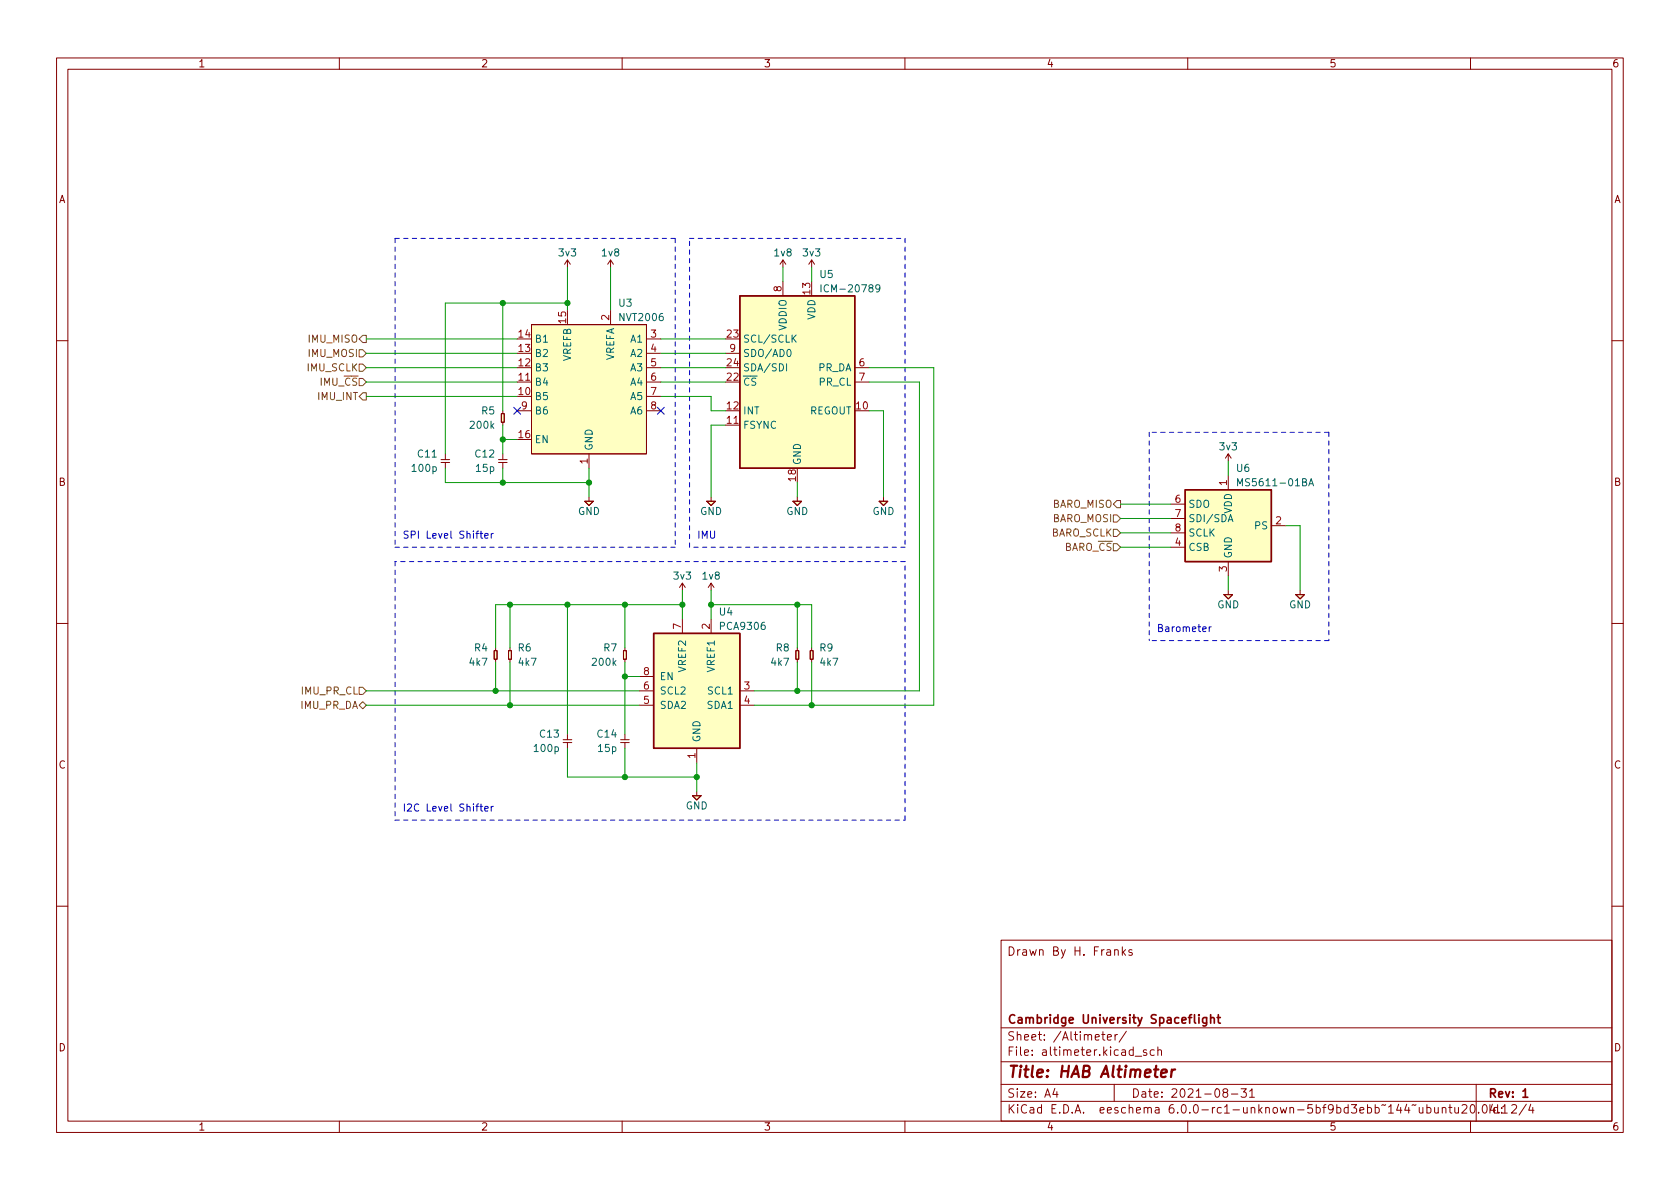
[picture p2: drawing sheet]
<svg xmlns="http://www.w3.org/2000/svg" width="297mm" height="210mm" viewBox="0 0 297 210" stroke-linecap="round" stroke-linejoin="round" font-family="sans-serif">
<g fill="none" stroke="#840000" stroke-width=".18">
<path d="M10 10.2h277v190.1h-277zM12 12.2h273v186.1h-273zM60 10.2v2M110 10.2v2M160 10.2v2M210 10.2v2M260 10.2v2M94 57.4h20.3v22.9h-20.3zM99.8 46.7l.5-.7v1.2M100.3 46l.5 .7M107.4 46.7l.5-.7v1.2M107.9 54.9v2.5"/>
<path d="M107.9 46l.6 .7M114.3 59.9h2.5M137.9 46.7l.5-.7v1.2M138.4 49.8v2.5M138.4 46l.5 .7M143 46.7l.5-.7v1.2M143.5 46l.5 .7M10 60.2h2M88.6 73.1h.6v1.6h-.6zM88.9 72.6v.5M88.9 74.7v.5M91.4 67.6h2.6"/>
<path d="M91.4 72.6h2.6M114.3 67.6h2.5M114.3 62.5h2.5M114.3 65h2.5M114.3 70.1h2.5M114.3 72.6h2.5M128.3 62.5h2.5M128.3 75.2h2.5M151.1 67.6h2.6M151.1 65h2.6M285 60.2h2M78 81.8h1.5"/>
<path d="M78 81.3h1.5M78.7 80.3v1M78.7 81.8v1M88.1 81.8h1.6M88.1 81.3h1.6M88.9 80.3v1M88.9 81.8v1M103.4 88.6h1.5l-.8 .8zM104.1 80.3v2.5M104.1 87.9v.7M125 88.6h1.5l-.8 .8zM125.7 87.9v.7"/>
<path d="M140.2 88.6h1.5l-.7 .8zM141 87.9v.7M155.4 88.6h1.6l-.8 .8zM156.2 87.9v.7M207 96.8h2.5M207 89.1h2.5M207 91.7h2.5M207 94.2h2.5M216.7 81l.5-.7v1.2M217.2 84.1v2.5M217.2 99.3v2.5M217.2 80.3l.5 .7"/>
<path d="M224.8 93h2.5M10 110.2h2M87.4 115.1h.5v1.5h-.5zM87.6 114.5v.6M87.6 116.6v.5M89.9 115.1h.5v1.5h-.5zM90.2 114.5v.6M90.2 116.6v.5M110.2 115.1h.5v1.5h-.5zM110.5 114.5v.6M110.5 116.6v.5M113 119.6h2.6"/>
<path d="M120.1 103.9l.5-.8v1.3M120.6 109.5v2.5M120.6 103.1l.6 .8M125.2 103.9l.5-.8v1.3M125.7 109.5v2.5M125.7 103.1l.5 .8M140.7 115.1h.5v1.5h-.5zM141 114.5v.6M141 116.6v.5M143.3 115.1h.5v1.5h-.5zM143.5 114.5v.6M143.5 116.6v.5"/>
<path d="M216.4 105.2h1.5l-.7 .7zM217.2 104.4v.8M229.1 105.2h1.5l-.7 .7zM229.9 104.4v.8M285 110.2h2M99.6 131.3h1.5M99.6 130.8h1.5M100.3 129.8v1M100.3 131.3v1M109.7 131.3h1.6M109.7 130.8h1.6M110.5 129.8v1"/>
<path d="M110.5 131.3v1M113 122.2h2.6M113 124.7h2.6M123.2 132.3v2.6M123.2 139.9v.8M130.8 122.2h2.5M130.8 124.7h2.5M122.4 140.7h1.6l-.8 .8zM10 160.2h2M177 166.3h108v32h-108zM197.1 168.1l.2-.2 .3 .1 .1 .9M198.4 167.4v1.5"/>
<path d="M198.6 168.4l.4 .5M199 167.9l-.6 .6M200.1 168l-.3-.1-.2 .2v.3l.5 .1v.4h-.5M285 160.2h2M60 198.3v2M110 198.3v2M160 198.3v2M177 194.8h108M177 191.8h108M177 187.8h108M177 181.8h108M186.5 192.5l-.4 1h1"/>
<path d="M186.9 193v1M194.8 182.9h.6M195 182.4v1.3l.4 .2M195.8 183.4l.7-.1-.1-.3-.4-.1-.2 .2 .1 .8h.5M197 191.8v3M197.1 182.9v1M197.6 182.9l-.3 .1-.2 .2M199.1 182.4l-1.2 1.9M200.7 186.8h1.2M202.7 185.7l-.3-.1-.3 .2 .1 .3 .5 .1v.4h-.6M204.1 185.7l-.5-.1-.2 .3v.4l.1 .3h.6M204.7 185.8l.2-.2 .4 .1 .1 .9"/>
<path d="M204.7 185.1v1.5M210 198.3v2M216.5 193.2l-.3-.3 .1-.2 .2-.2 .4 .1 .2 .2-.1 .2-.6 .2-.2 .3 .1 .4 .2 .1h.4l.2-.3-.1-.4-.2-.1M217.7 193.5h1.2M219.4 192.5h1l-.5 .6 .4 .1v.7l-.2 .1h-.5l-.2-.1M220.9 193l.5-.5v1.5M220.9 194h.9M250.4 195.3l-.3 .2-.2-.2-.3 .2M250.9 195.8l.1 1h.4l.2-.1M251.6 195.8v1M252.3 195.9l.4-.1 .3 .3v.4l-.1 .3h-.6M252.3 195.3v1.5"/>
<path d="M253.6 195.8l.1 1h.4l.2-.1M254.3 195.8v1M255 196l.2-.2 .4 .1 .1 .9M255 195.8v1M256.1 195.8h.6M256.4 195.3v1.3l.3 .2M257.2 195.8l.1 1h.3l.3-.1M257.9 195.8v1M258.5 195.5l.6-.2 .2 .2 .1 .3-1 1h1M260 198.3v2M260.1 195.4l.2-.1a.81 .81 0 0 1 .6 .7 .81 .81 0 0 1-.3 .8h-.2a.81 .81 0 0 1-.5-.6 .81 .81 0 0 1 .2-.8zM261 191.8v6.5"/>
<path d="M261.4 196.7v.1M262.3 195.4l.1-.1a.81 .81 0 0 1 .6 .7 .81 .81 0 0 1-.3 .8h-.1a.82 .82 0 0 1-.6-.6 .82 .82 0 0 1 .3-.8zM269.9 195.3l-1.3 1.9M270.6 195.3l-.3 1h.9M271 195.8v1"/>
</g>
<path d="M213.3 179.9v1.2l-.2 .3h-.4M214.1 179.4v1.5M215.2 179.9h.6M215.4 179.4v1.3l.4 .2M213.3 180l-.4-.1-.3 .3v.4l.2 .3h.5M214.1 180.1l.2-.2 .3 .1 .1 .9M269.3 193l.4-.5v1.5M269.3 194h.8" fill="none" stroke="#840000" stroke-width=".3"/>
<path d="M205.3 189.8l1-.2-.1-.4-.1-.1-.6 .1-.2 1 .2 .3 .6-.1M207.2 189.1l-.2 1.4M207.8 189.1l-.4 .1-.2 .3" fill="none" stroke="#840000" stroke-width=".4"/>
<g fill="#ffffc2" stroke="#ffffc2" stroke-width=".18">
<path d="M115.6 112h15.2v20.3h-15.2z"/>
<path d="M94 57.4h20.3v22.9h-20.3z"/>
<path d="M103.4 88.6h1.5l-.8 .8z"/>
<path d="M125 88.6h1.5l-.8 .8z"/>
<path d="M209.5 86.6h15.3v12.7h-15.3z"/>
<path d="M122.4 140.7h1.6l-.8 .8z"/>
<path d="M140.7 115.1h.5v1.5h-.5z"/>
<path d="M89.9 115.1h.5v1.5h-.5z"/>
<path d="M110.2 115.1h.5v1.5h-.5z"/>
<path d="M87.4 115.1h.5v1.5h-.5z"/>
<path d="M143.3 115.1h.5v1.5h-.5z"/>
<path d="M216.4 105.2h1.5l-.7 .7z"/>
<path d="M229.1 105.2h1.5l-.7 .7z"/>
<path d="M88.6 73.1h.6v1.6h-.6z"/>
<path d="M155.4 88.6h1.6l-.8 .8z"/>
<path d="M130.8 52.3h20.3v30.5h-20.3z"/>
<path d="M140.2 88.6h1.5l-.7 .8z"/>
</g>
<path d="M130.8 52.3h20.3v30.5h-20.3zM209.5 86.6h15.3v12.7h-15.3zM115.6 112h15.2v20.3h-15.2z" fill="none" stroke="#840000" stroke-width=".25"/>
<path d="M140.2 59.8l.6 .7M140.8 59.2l-.8 .8M145.2 50.4v1.2M155.6 50.9l-.3 .2h-.2l-.3-.2 .2-.5h.3l.2 .1a.84 .84 0 0 1-.3 1.1h-.2M139.1 64.3v1.3M139.3 61.8h.1a.68 .68 0 0 1 .5 .6 .68 .68 0 0 1-.5 .7 .84 .84 0 0 1-.1-1.3zM217.1 92.3l.5-1.3 .4 1.3M217.3 91.9h.6M218.8 85.9v-1.3l.4 .9 .5-.9v1.3M231.4 85.9l.4-1.3 .4 1.3M231.5 85.5h.6" fill="none" stroke="#006464" stroke-width=".18"/>
<path d="M64.1 59.3h.7v1.3h-.7l-.6-.7zM63.5 64.4h.6l.7 .6-.7 .7h-.6zM63.5 61.8h.6l.7 .7-.7 .6h-.6zM64.1 69.5h.7v1.2h-.7l-.6-.6zM196.8 93.6h.7l.6 .6-.6 .7h-.7zM196.8 91.1h.7l.6 .6-.6 .6h-.7zM196.8 96.1h.7l.6 .7-.6 .6h-.7zM197.5 88.5h.6v1.3h-.6l-.7-.7zM63.5 121.5h.6l.7 .7-.7 .6h-.6zM63.5 124.7l.6-.6 .7 .6-.7 .6z" fill="none" stroke="#725600" stroke-width=".18"/>
<path d="M84.9 94.3h.4M85 93.9v1.1l.3 .2M85.7 94.8l.6-.2v-.2l-.4-.1-.2 .2 .1 .6h.5M86.9 94.3v.9M87.2 94.3l-.3 .3M213.8 110.8v.9M214.2 110.8l-.4 .3M84.9 142.6h.4M85 142.2v1.1l.3 .1M85.7 143l.6-.1v-.2l-.4-.1-.2 .2 .1 .6h.5M86.9 142.6v.8M87.2 142.6l-.3 .2" fill="none" stroke="#0000c2" stroke-width=".18"/>
<g fill="none" stroke="#0000c2" stroke-width=".18" stroke-dasharray=".8 .8">
<path d="M69.8 42.2v54.6M119.4 42.2v54.6M119.4 42.2h-49.6M121.9 42.2h38.1M160 42.2v54.6M203.2 76.4v36.9M234.9 76.4v36.9M234.9 76.4h-31.7M69.8 99.3v45.7M69.8 96.8h49.6M121.9 96.8v-54.6M160 96.8h-38.1"/>
<path d="M160 99.3h-90.2M234.9 113.3h-31.7M69.8 145h90.2M160 145v-45.7"/>
</g>
<g fill="none" stroke="#009600" stroke-width=".18">
<path d="M64.8 59.9h26.6M88.9 53.6v19M100.3 53.6h-21.6v26.7M100.3 47.2v7.7M107.9 47.2v7.7M116.8 59.9h11.5M138.4 47.2v2.6M143.5 47.2v2.6M64.8 67.6h26.6M64.8 65h26.6M64.8 62.5h26.6M64.8 70.1h26.6"/>
<path d="M88.9 75.2v5.1M88.9 77.7h2.5M116.8 67.6h11.5M116.8 70.1h8.9v2.5h2.6M116.8 65h11.5M116.8 62.5h11.5M128.3 75.2h-2.6v12.7M153.7 67.6h8.9v54.6h-29.3M153.7 65h11.4v59.7h-31.8M153.7 72.6h2.5v15.3M78.7 82.8v2.5h25.4M88.9 82.8v2.5"/>
<path d="M104.1 82.8v5.1M141 85.3v2.6M198.1 89.1h8.9M198.1 96.8h8.9M198.1 91.7h8.9M198.1 94.2h8.9M217.2 81.5v2.6M227.3 93h2.6v11.4M87.6 117.1v5.1M90.2 106.9v7.6M90.2 117.1v7.6M100.3 106.9v22.9"/>
<path d="M110.5 106.9v7.6M110.5 117.1v12.7M110.5 119.6h2.5M120.6 106.9h-33v7.6M120.6 104.4v5.1M125.7 104.4v5.1M125.7 106.9h17.8v7.6M141 106.9v7.6M141 117.1v5.1M143.5 117.1v7.6M217.2 101.8v2.6M64.8 122.2h48.2"/>
<path d="M64.8 124.7h48.2M100.3 132.3v5.1h22.9M110.5 132.3v5.1M123.2 134.9v5"/>
</g>
<path d="M90.8 72l1.2 1.2M92 72l-1.2 1.2M116.2 72l1.2 1.2M117.4 72l-1.2 1.2" fill="none" stroke="#000084" stroke-width=".18"/>
<g fill="#009600" stroke="#009600" stroke-width=".18">
<circle cx="110.5" cy="106.9" r=".46"/>
<circle cx="87.6" cy="122.2" r=".46"/>
<circle cx="110.5" cy="137.4" r=".46"/>
<circle cx="110.5" cy="119.6" r=".46"/>
<circle cx="90.2" cy="124.7" r=".46"/>
<circle cx="120.6" cy="106.9" r=".46"/>
<circle cx="125.7" cy="106.9" r=".46"/>
<circle cx="100.3" cy="53.6" r=".46"/>
<circle cx="141" cy="122.2" r=".46"/>
<circle cx="123.2" cy="137.4" r=".46"/>
<circle cx="88.9" cy="77.7" r=".46"/>
<circle cx="90.2" cy="106.9" r=".46"/>
<circle cx="100.3" cy="106.9" r=".46"/>
<circle cx="143.5" cy="124.7" r=".46"/>
<circle cx="88.9" cy="53.6" r=".46"/>
<circle cx="88.9" cy="85.3" r=".46"/>
<circle cx="104.1" cy="85.3" r=".46"/>
<circle cx="141" cy="106.9" r=".46"/>
</g>
<text font-size="2.8" fill="#840000" x="178" y="190.6">Title: HAB Altimeter</text>
<g font-size="2.1" fill="#840000">
<text x="178" y="169">Drawn By H. Franks</text>
<text x="178" y="184">Sheet: /Altimeter/</text>
<text x="178" y="181">Cambridge University Spaceflight</text>
<text x="178" y="186.7">File: altimeter.kicad_sch</text>
<text x="178" y="196.9">KiCad E.D.A. eeschema 6.0.0-rc1-unknown-5bf9bd3ebb~144~ubuntu20.04.1</text>
<text x="178" y="194.1">Size: A4</text>
<text x="200" y="194.1">Date: 2021-08-31</text>
<text x="263" y="194.1">Rev: 1</text>
<text x="263" y="196.9">Id: 2/4</text>
</g>
<g font-size="1.8" fill="#840000">
<text x="35" y="11.9">1</text>
<text x="85" y="11.9">2</text>
<text x="135" y="11.9">3</text>
<text x="185" y="11.9">4</text>
<text x="235" y="11.9">5</text>
<text x="285" y="11.9">6</text>
<text x="10.3" y="35.9">A</text>
<text x="285.3" y="35.9">A</text>
<text x="10.3" y="85.9">B</text>
<text x="285.3" y="85.9">B</text>
<text x="10.3" y="135.9">C</text>
<text x="285.3" y="135.9">C</text>
<text x="10.3" y="185.9">D</text>
<text x="285.3" y="185.9">D</text>
<text x="35" y="199.9">1</text>
<text x="85" y="199.9">2</text>
<text x="135" y="199.9">3</text>
<text x="185" y="199.9">4</text>
<text x="235" y="199.9">5</text>
<text x="285" y="199.9">6</text>
</g>
<g font-size="1.8" fill="#006464">
<text x="98.9" y="45.3">3v3</text>
<text x="106.5" y="45.3">1v8</text>
<text x="137" y="45.3">1v8</text>
<text x="142" y="45.3">3v3</text>
<text x="145" y="49.1">U5</text>
<text x="146" y="51.7">ICM-20789</text>
<text x="109.4" y="54.2">U3</text>
<text x="109.7" y="56.8">NVT2006</text>
<text x="139.1" y="58.4" transform="rotate(-90 139.1 58.4)">VDDIO</text>
<text x="144.1" y="56.6" transform="rotate(-90 144.1 56.6)">VDD</text>
<text x="94.5" y="65.7">B3</text>
<text x="94.5" y="63.1">B2</text>
<text x="94.5" y="60.6">B1</text>
<text x="101" y="63.9" transform="rotate(-90 101 63.9)">VREFB</text>
<text x="108.6" y="63.9" transform="rotate(-90 108.6 63.9)">VREFA</text>
<text x="111.5" y="60.6">A1</text>
<text x="111.5" y="63.1">A2</text>
<text x="111.5" y="65.7">A3</text>
<text x="131.3" y="60.6">SCL/SCLK</text>
<text x="131.3" y="65.7">SDA/SDI</text>
<text x="131.3" y="63.1">SDO/AD0</text>
<text x="144.6" y="65.7">PR_DA</text>
<text x="94.5" y="70.7">B5</text>
<text x="94.5" y="68.2">B4</text>
<text x="111.5" y="68.2">A4</text>
<text x="111.5" y="70.7">A5</text>
<text x="131.3" y="68.2">~{CS}</text>
<text x="144.8" y="68.2">PR_CL</text>
<text x="83.3" y="75.8">200k</text>
<text x="85.2" y="73.3">R5</text>
<text x="94.5" y="73.3">B6</text>
<text x="111.5" y="73.3">A6</text>
<text x="131.3" y="75.8">FSYNC</text>
<text x="131.3" y="73.3">INT</text>
<text x="143.1" y="73.3">REGOUT</text>
<text x="73" y="83.4">100p</text>
<text x="73.9" y="80.9">C11</text>
<text x="84.1" y="80.9">C12</text>
<text x="84.2" y="83.4">15p</text>
<text x="94.5" y="78.4">EN</text>
<text x="104.8" y="79.8" transform="rotate(-90 104.8 79.8)">GND</text>
<text x="141.6" y="82.3" transform="rotate(-90 141.6 82.3)">GND</text>
<text x="215.7" y="79.6">3v3</text>
<text x="218.7" y="83.4">U6</text>
<text x="210.1" y="89.8">SDO</text>
<text x="219.6" y="86">MS5611-01BA</text>
<text x="102.2" y="91.1">GND</text>
<text x="123.8" y="91.1">GND</text>
<text x="139" y="91.1">GND</text>
<text x="154.2" y="91.1">GND</text>
<text x="210.1" y="92.3">SDI/SDA</text>
<text x="210.1" y="94.9">SCLK</text>
<text x="217.8" y="90.9" transform="rotate(-90 217.8 90.9)">VDD</text>
<text x="221.9" y="93.6">PS</text>
<text x="210.1" y="97.4">CSB</text>
<text x="217.8" y="98.8" transform="rotate(-90 217.8 98.8)">GND</text>
<text x="119.2" y="102.5">3v3</text>
<text x="124.3" y="102.5">1v8</text>
<text x="215.2" y="107.6">GND</text>
<text x="227.9" y="107.6">GND</text>
<text x="127.2" y="108.8">U4</text>
<text x="127.5" y="111.4">PCA9306</text>
<text x="83.1" y="117.7">4k7</text>
<text x="83.9" y="115.2">R4</text>
<text x="91.6" y="115.2">R6</text>
<text x="91.8" y="117.7">4k7</text>
<text x="104.8" y="117.7">200k</text>
<text x="106.8" y="115.2">R7</text>
<text x="121.3" y="118.7" transform="rotate(-90 121.3 118.7)">VREF2</text>
<text x="126.4" y="118.7" transform="rotate(-90 126.4 118.7)">VREF1</text>
<text x="136.4" y="117.7">4k7</text>
<text x="137.3" y="115.2">R8</text>
<text x="145" y="115.2">R9</text>
<text x="145.1" y="117.7">4k7</text>
<text x="116.6" y="125.3">SDA2</text>
<text x="116.6" y="122.8">SCL2</text>
<text x="116.6" y="120.3">EN</text>
<text x="125.1" y="125.3">SDA1</text>
<text x="125.3" y="122.8">SCL1</text>
<text x="95.5" y="130.4">C13</text>
<text x="105.7" y="130.4">C14</text>
<text x="123.8" y="131.3" transform="rotate(-90 123.8 131.3)">GND</text>
<text x="94.6" y="133">100p</text>
<text x="105.8" y="133">15p</text>
<text x="121.2" y="143.1">GND</text>
</g>
<g font-size="1.8" fill="#a90000">
<text x="138.2" y="51.5" transform="rotate(-90 138.2 51.5)">8</text>
<text x="143.3" y="52" transform="rotate(-90 143.3 52)">13</text>
<text x="91.7" y="59.7">14</text>
<text x="100.1" y="57.1" transform="rotate(-90 100.1 57.1)">15</text>
<text x="107.7" y="56.6" transform="rotate(-90 107.7 56.6)">2</text>
<text x="115.1" y="59.7">3</text>
<text x="128.6" y="59.7">23</text>
<text x="91.7" y="64.8">12</text>
<text x="91.7" y="62.2">13</text>
<text x="115.1" y="62.2">4</text>
<text x="115.1" y="64.8">5</text>
<text x="128.6" y="64.8">24</text>
<text x="129" y="62.2">9</text>
<text x="151.9" y="64.8">6</text>
<text x="91.7" y="69.8">10</text>
<text x="91.7" y="67.3">11</text>
<text x="115.1" y="67.3">6</text>
<text x="115.1" y="69.8">7</text>
<text x="128.6" y="67.3">22</text>
<text x="151.9" y="67.3">7</text>
<text x="91.7" y="77.5">16</text>
<text x="92.2" y="72.4">9</text>
<text x="115.1" y="72.4">8</text>
<text x="128.6" y="74.9">11</text>
<text x="128.6" y="72.4">12</text>
<text x="151.4" y="72.4">10</text>
<text x="103.9" y="82" transform="rotate(-90 103.9 82)">1</text>
<text x="140.7" y="85.1" transform="rotate(-90 140.7 85.1)">18</text>
<text x="207.8" y="88.9">6</text>
<text x="216.9" y="85.8" transform="rotate(-90 216.9 85.8)">1</text>
<text x="207.8" y="91.4">7</text>
<text x="207.8" y="94">8</text>
<text x="225.6" y="92.7">2</text>
<text x="207.8" y="96.5">4</text>
<text x="216.9" y="101.1" transform="rotate(-90 216.9 101.1)">3</text>
<text x="120.4" y="111.2" transform="rotate(-90 120.4 111.2)">7</text>
<text x="125.5" y="111.2" transform="rotate(-90 125.5 111.2)">2</text>
<text x="113.8" y="119.4">8</text>
<text x="113.8" y="124.5">5</text>
<text x="113.8" y="121.9">6</text>
<text x="131.6" y="121.9">3</text>
<text x="131.6" y="124.5">4</text>
<text x="122.9" y="134.1" transform="rotate(-90 122.9 134.1)">1</text>
</g>
<g font-size="1.8" fill="#725600">
<text x="54.4" y="65.7">IMU_SCLK</text>
<text x="54.7" y="60.6">IMU_MISO</text>
<text x="54.7" y="63.1">IMU_MOSI</text>
<text x="55.3" y="68.2">IMU_~{CS}</text>
<text x="56.3" y="70.7">IMU_INT</text>
<text x="186" y="89.8">BARO_MISO</text>
<text x="185.7" y="94.9">BARO_SCLK</text>
<text x="186" y="92.3">BARO_MOSI</text>
<text x="186.7" y="97.4">BARO_~{CS}</text>
<text x="53.2" y="125.3">IMU_PR_DA</text>
<text x="53.4" y="122.8">IMU_PR_CL</text>
</g>
<g font-size="1.8" fill="#0000c2">
<text x="71.1" y="95.2">SPI Level Shifter</text>
<text x="123.2" y="95.2">IMU</text>
<text x="204.5" y="111.7">Barometer</text>
<text x="71.1" y="143.5">I2C Level Shifter</text>
</g>
</svg>
